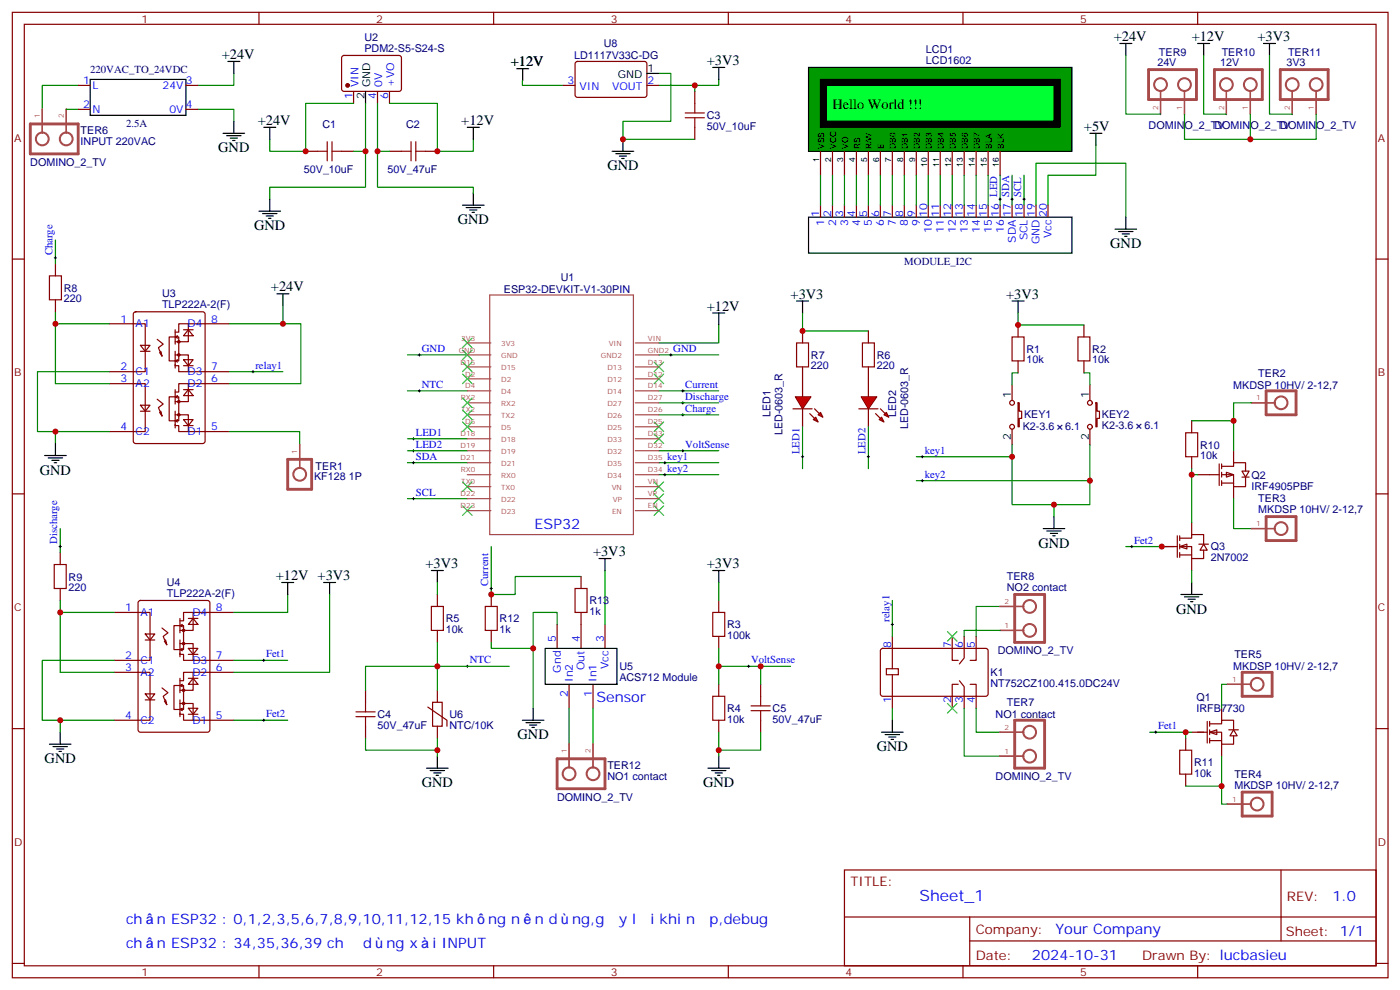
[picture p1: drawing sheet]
<svg xmlns="http://www.w3.org/2000/svg" width="413mm" height="292mm" viewBox="0 0 413 292" stroke-linecap="round" stroke-linejoin="round" font-family="sans-serif">
<g fill="none" stroke="#870000" stroke-width=".35">
<path d="M3.6 3.6h405.4v284.4h-405.4zM7.2 7.2h398.2v277.2h-398.2zM76.3 3.6v3.6M145.5 3.6v3.6M214.6 3.6v3.6M283.7 3.6v3.6M352.9 3.6v3.6M3.6 76.3h3.6M405.4 76.3h3.6M298.2 113.3v4.6M300 118.6h.3v2.5h.7v2.1h-.7v2.5h-.3zM321.1 113.3v4.6"/>
<path d="M322.9 118.6h.4v2.5h.7v2.1h-.7v2.5h-.4zM298.2 126.4v4.6M321.1 126.4v4.6M3.6 145.5h3.6M405.4 145.5h3.6M3.6 214.6h3.6M405.4 214.6h3.6M248.8 256.2h156.6v28.2h-156.6zM377.4 256.2v20.9M248.8 270.1h156.5M285.7 277.1h119.6M285.7 270.1v14.1"/>
<path d="M3.6 283.7h3.6M76.3 284.4v3.6M145.5 284.4v3.6M214.6 284.4v3.6M283.7 284.4v3.6M352.9 284.4v3.6M405.4 283.7h3.6"/>
<circle cx="298.2" cy="118.6" r=".71"/>
<circle cx="321.1" cy="118.6" r=".71"/>
<circle cx="298.2" cy="125.7" r=".71"/>
<circle cx="321.1" cy="125.7" r=".71"/>
</g>
<path d="M238.2 19.9h77.6v24.7h-77.6z" fill="#090" stroke="#000" stroke-width=".35"/>
<g fill="none" stroke="#870000" stroke-width=".35">
<path d="M241.8 44.6v7M245.3 44.6v7M248.8 44.6v7M252.3 44.6v7M255.9 44.6v7M259.4 44.6v7M262.9 44.6v7M266.5 44.6v7M270 44.6v7M273.5 44.6v7M277 44.6v7M280.6 44.6v7"/>
<path d="M284.1 44.6v7M287.6 44.6v7M291.1 44.6v7M294.7 44.6v7"/>
</g>
<path d="M241.8 23.4h70.5v14.1h-70.5z" fill="#000" stroke="#000" stroke-width=".35"/>
<path d="M243.5 25.2h67.1v10.5h-67.1z" fill="none" stroke="#000" stroke-width=".35"/>
<path d="M243.5 25.2h67.1v10.5h-67.1z" fill="#0f3" stroke="#000" stroke-width=".35"/>
<g fill="none" stroke="#000" stroke-width=".35">
<path d="M77.7 37.5h3.5M79.5 37.5v3.5M107.7 26.9v3.5M137.7 37.5h3.5M139.5 37.5v3.5M321.1 39.3h3.6M322.9 39.3v3.5M79.5 58.7v3.5M139.5 56.9v3.5M76.3 62.2h6.4M77.4 62.9h4.2M78.4 63.6h2.1"/>
<path d="M79.1 64.3h.7M136.3 60.4h6.3M137.3 61.1h4.3M138.4 61.8h2.1M139.1 62.5h.7M238.2 64h77.6v10.5h-77.6zM328.5 67.5h6.4M329.6 68.2h4.2M330.7 68.9h2.1M331.4 69.6h.7M331.7 64v3.5M210 92.2h3.5"/>
<path d="M211.8 92.2v3.5M298.2 88.7h3.5M300 88.7v3.5M307.4 155.7h6.3M308.4 156.4h4.3M309.5 157.1h2.1M310.2 157.8h.7M310.6 152.2v3.5M127.1 168h3.5M128.9 168v3.6M176.5 164.5h3.5M178.3 164.5v3.5"/>
<path d="M210 168h3.5M211.8 168v3.6M160.6 191h21.2v10.5h-21.2zM153.9 212.1h6.4M155 212.8h4.2M156 213.5h2.2M156.7 214.2h.7M157.1 208.6v3.5M125.7 226.2h6.3M126.8 226.9h4.2M127.8 227.6h2.1M128.5 228.4h.7"/>
<path d="M128.9 222.7v3.5M208.6 226.2h6.3M209.7 226.9h4.2M210.7 227.6h2.1M211.4 228.4h.7M211.8 222.7v3.5"/>
</g>
<g fill="none" stroke="#870000" stroke-width=".35">
<path d="M100.9 16.5l.5-.2 16.5 .1 .4 .6-.1 9.5-.6 .4h-16.5l-.5-.7v-9.2zM104.2 26.9v3.5M111.2 26.9v3.5M114.8 26.9v3.5M90.1 44.6h3.5M100.6 44.6h3.6M114.8 44.6h3.5M125.3 44.6h3.6M241.8 60.4v3.6M245.3 60.4v3.6M248.8 60.4v3.6M252.3 60.4v3.6"/>
<path d="M255.9 60.4v3.6M259.4 60.4v3.6M262.9 60.4v3.6M266.5 60.4v3.6M270 60.4v3.6M273.5 60.4v3.6M277 60.4v3.6M280.6 60.4v3.6M284.1 60.4v3.6M287.6 60.4v3.6M291.1 60.4v3.6M294.7 60.4v3.6"/>
<path d="M298.2 60.4v3.6M301.7 60.4v3.6M305.3 60.4v3.6M308.8 60.4v3.6M32.2 95.4h10.6v14.1h-10.6M39.5 92l.5-.2h19.7l.7 .5v37.6l-.4 .7h-20l-.7-.4v-37.7zM46.3 99.9l1.8 1.5-1.4 1 1 2.5-.3-1.4M51.6 97.1v4.3M52.3 99.6l-.7-.4h-1.8v7.1h1.8l.7 .3M54.1 97.1h2.8M55.5 97.1l1.4 1.8h-2.8zM55.5 95.4h-2.8v2.4h-1.1"/>
<path d="M67.5 95.4h-12v5.2h-2.8v-1.4h-1.1l.7-.3M300 95.7v3.5M319.4 95.7v3.5M32.2 113h10.6v14.1h-10.6M41.4 101.7h2.8l-1.4 1.8zM41.4 119.3h2.8l-1.4 1.8zM41.4 103.5h2.8M46.3 117.6l1.8 1.4-1.4 1.1 1 2.4-.3-1.4M47 103.8l.7 1.1M51.6 107.7h1.1v1.8h2.8M51.6 100.6h1.1v3.9h-1.1M51.6 118.3h1.1v3.9h-1.1"/>
<path d="M51.6 103.5v4.9M51.6 114.8v4.2M52.3 105.9l-.7 .4h1.1v-1.8h2.8v5h12M52.3 117.2l-.7-.3h-1.8v7h1.8l.7 .4M54.1 105.9h2.8l-1.4 1.8zM54.1 107.7h2.8M54.1 114.8h2.8M55.5 114.8l1.4 1.7h-2.8zM55.5 113h-2.8v2.5h-1.1M67.5 113h-12v5.3h-2.8v-1.4h-1.1l.7-.4M300 106.3v3.5M319.4 106.3v3.5"/>
<path d="M41.4 121.1h2.8M47 121.5l.7 1M51.6 125.3h1.1v1.8h2.8M51.6 121.1v4.9M52.3 123.6l-.7 .3h1.1v-1.7h2.8v4.9h12M54.1 123.6h2.8l-1.4 1.7zM54.1 125.3h2.8M40.9 177.1l.5-.3h19.7l.7 .5v37.6l-.4 .7-20 .1-.7-.5v-37.6zM128.9 175.1v3.5M211.8 176.8v3.6M33.6 180.4h10.6v14.1h-10.6M33.6 198h10.6v14.1h-10.6"/>
<path d="M42.8 186.7h2.8l-1.4 1.8zM42.8 188.5h2.8M47.7 185l1.8 1.4-1.4 1 1 2.5-.3-1.4M48.4 188.8l.7 1.1M53 192.7h1.1v1.8h2.8M53 185.7h1.1v3.8h-1.1M53 182.1v4.3M53 188.5v4.9M53 199.8v4.2M53.7 184.6l-.7-.3h-1.7v7h1.7l.7 .4M53.7 191l-.7 .3h1.1v-1.8h2.8v5h12M55.5 191h2.8l-1.4 1.7z"/>
<path d="M55.5 182.1h2.8M55.5 192.7h2.8M55.5 199.8h2.8M56.9 182.1l1.4 1.8h-2.8zM56.9 180.4h-2.8v2.4h-1.1M56.9 199.8l1.4 1.7h-2.8zM56.9 198h-2.8v2.5h-1.1M68.9 180.4h-12v5.3h-2.8v-1.4h-1.1l.7-.4M68.9 198h-12v5.3h-2.8v-1.4h-1.1l.7-.4M128.9 185.7v3.5M164.1 183.9v7.1M171.2 183.9v7.1"/>
<path d="M178.3 183.9v7.1M211.8 187.4v3.6M42.8 204.4h2.8l-1.4 1.7zM42.8 206.1h2.8M47.7 202.6l1.8 1.4-1.4 1.1 1 2.4-.3-1.4M48.4 206.5l.7 1M53 210.4h1.1v1.7h2.8M53 203.3h1.1v3.9h-1.1M53 206.1v5M53.7 202.2l-.7-.3h-1.7v7.1h1.7l.7 .3M53.7 208.6l-.7 .4h1.1v-1.8h2.8v4.9h12M55.5 208.6h2.8l-1.4 1.8z"/>
<path d="M55.5 210.4h2.8M126 208.2l5.7 3.9v1.8M127.5 206.8h2.8v7.1h-2.8zM128.9 203.3v3.5M128.9 213.9v3.5M167.7 201.5v7.1M174.7 201.5v7.1M211.8 201.5v3.6M211.8 212.1v3.6"/>
<circle cx="52.7" cy="118.3" r=".35"/>
<circle cx="52.7" cy="100.6" r=".35"/>
<circle cx="52.7" cy="104.5" r=".35"/>
<circle cx="52.7" cy="122.2" r=".35"/>
<circle cx="54.1" cy="185.7" r=".35"/>
<circle cx="54.1" cy="189.5" r=".35"/>
<circle cx="54.1" cy="203.3" r=".35"/>
<circle cx="54.1" cy="207.2" r=".35"/>
</g>
<g fill="none" stroke="#008700" stroke-width=".35">
<path d="M104.2 30.4h-14.1v14.2h-10.6v-3.6M107.7 30.4v14.2h-3.5M111.2 30.4v14.2h3.6M114.8 30.4h14.1v14.2h10.6v-3.6M107.7 44.6v10.5h-28.2v3.6M111.2 44.6v10.5h28.3v1.8M241.8 51.6v8.8M245.3 51.6v8.8M248.8 51.6v8.8M252.3 51.6v8.8M255.9 51.6v8.8M259.4 51.6v8.8"/>
<path d="M262.9 51.6v8.8M266.5 51.6v8.8M270 51.6v8.8M273.5 51.6v8.8M277 51.6v8.8M280.6 51.6v8.8M284.1 51.6v8.8M287.6 51.6v8.8M291.1 51.6v8.8M294.7 51.6v8.8M298.2 51.6v8.8M301.7 51.6v8.8"/>
<path d="M322.9 42.8v8.8h-14.1v8.8M305.3 60.4v-12.3h26.4v15.9M32.2 95.4h-15.9v17.6h15.9M83.4 95.4h5.3v17.6h-21.2M83.4 90.1v5.3h-15.9M211.8 95.7v5.3h-17.7M300 92.2v3.5h19.4M32.2 109.5h-21.2v17.6h5.3v3.5M67.5 109.5h15.9M120.1 115.1h17.6M194.1 115.1h17.7M194.1 104.5h17.7"/>
<path d="M194.1 118.6h17.7M16.3 127.1h15.9M67.5 127.1h20.8v3.9M120.1 136.3h17.6M120.1 132.8h17.6M120.1 129.2h17.6M194.1 136.3h17.7M194.1 132.8h17.7M194.1 139.8h17.7M194.1 122.2h17.7M270 134.5h28.2M321.1 131v17.6h-10.5v3.6"/>
<path d="M120.1 146.9h17.6M270 141.6h51.1M84.8 175.1v5.3h-15.9M144.7 161v14.1h7.1v-5.3h19.4M178.3 168v15.9M211.8 171.6v5.2M68.9 194.5h15.9M128.9 196.3h21.1M164.1 183.9v-3.5h-7v28.2M211.8 191v10.5M211.8 196.3h21.1M167.7 208.6v10.6"/>
<path d="M174.7 208.6v10.6M211.8 215.7v7"/>
</g>
<g fill="none" stroke="#000" stroke-width=".29">
<path d="M297.9 58.7h.7M298.2 58.3v.7M301.4 58.7h.7M301.7 58.3v.7M123.2 115.1h.7M123.6 114.8v.7M197.3 104.5h.7M197.7 104.2v.7M200.8 115.1h.7M200.8 118.6h.7M201.2 114.8v.7M201.2 118.3v.7"/>
<path d="M121.5 136.3h.7M121.5 132.8h.7M121.5 129.2h.7M121.8 128.9v.7M121.8 132.4v.7M121.8 135.9v.7M195.5 136.3h.8M195.5 139.8h.8M195.9 135.9v.7M195.9 139.5v.7M200.8 132.8h.7M200.8 122.2h.7"/>
<path d="M201.2 121.8v.7M201.2 132.4v.7M271.4 134.5h.7M271.7 134.2v.7M121.5 146.9h.7M121.8 146.5v.7M271.4 141.6h.7M271.7 141.2v.7M144.4 173.3h.7M144.7 173v.7M137.3 196.3h.7M137.7 195.9v.7"/>
<path d="M220.2 196.3h.7M220.6 195.9v.7"/>
</g>
<g fill="none" stroke="#a10000" stroke-width=".35">
<path d="M93.6 44.6h2.8M96.4 41.7v5.7M97.8 44.6h2.8M97.8 41.7v5.7M118.3 44.6h2.8M121.1 41.7v5.7M122.5 44.6h2.8M122.5 41.7v5.7M298.2 99.2h3.5v7.1h-3.5zM317.6 99.2h3.5v7.1h-3.5zM127.1 178.6h3.5v7.1h-3.5zM210 180.4h3.5v7h-3.5z"/>
<path d="M210 205.1h3.5v7h-3.5z"/>
</g>
<circle cx="102.4" cy="25.2" r=".53" fill="#870000" stroke="#870000" stroke-width=".35"/>
<g fill="#f00" stroke="#870000" stroke-width=".35">
<path d="M234.4 116.9h4.5l-2.4 3.5z"/>
<path d="M233.6 120.4h5.7z"/>
</g>
<g fill="#870000" stroke="#870000" stroke-width=".35">
<path d="M240 120.4l1.4 1.4z"/>
<path d="M238.6 121.8l1.4 1.4z"/>
</g>
<g fill="#f00" stroke="#870000" stroke-width=".35">
<path d="M241.1 122.2l.7-.7 .7 1.4z"/>
<path d="M239.6 123.6l.7-.7 .8 1.4z"/>
</g>
<path d="M236.5 111.6v5.3M236.5 120.4v5.3" fill="none" stroke="#870000" stroke-width=".35"/>
<g fill="#f00" stroke="#870000" stroke-width=".35">
<path d="M253.8 116.9h4.5l-2.4 3.5z"/>
<path d="M253 120.4h5.7z"/>
</g>
<g fill="#870000" stroke="#870000" stroke-width=".35">
<path d="M259.4 120.4l1.4 1.4z"/>
<path d="M258 121.8l1.4 1.4z"/>
</g>
<g fill="#f00" stroke="#870000" stroke-width=".35">
<path d="M260.5 122.2l.7-.7 .7 1.4z"/>
<path d="M259.8 122.9l.7 1.4-1.5-.7z"/>
</g>
<g fill="none" stroke="#870000" stroke-width=".35">
<path d="M16.3 77.7v3.5M16.3 88.3v3.5M236.5 97.5v3.5M255.9 97.5v3.5M236.5 108.1v3.5M255.9 108.1v8.8M255.9 120.4v5.3M17.7 162.7v3.6M17.7 173.3v3.5M259.6 191.2l.5-.2h30.6l.4 .7v12.9l-.7 .5-30.6-.1-.4-.6v-12.7zM261.2 197h3.5v1.7h-3.5zM262.9 187.4v9.6"/>
<path d="M262.9 198.7v9.9M280.6 187.4v7.1h1.7M284.1 187.4v6.4l-1.4 1.7M287.6 187.4v7.1h-1.7M282.3 201.5h-1.7v7.1M282.7 200.5l1.4 1.7v6.4M285.9 201.5h1.7v7.1"/>
</g>
<g fill="none" stroke="#000" stroke-width=".35">
<path d="M81.6 86.5h3.5M83.4 86.5v3.6M234.7 88.7h3.5M236.5 88.7v3.5M13.2 134.2h6.3M14.2 134.9h4.3M15.3 135.6h2.1M16 136.3h.7M16.3 130.6v3.6M14.6 219.2h6.3M15.6 219.9h4.3M17.7 215.7v3.5"/>
<path d="M259.8 215.7h6.3M260.8 216.4h4.2M261.9 217.1h2.1M262.6 217.8h.7M262.9 212.1v3.6M16.7 220.6h2.1M17.4 221.3h.7"/>
</g>
<g fill="none" stroke="#008700" stroke-width=".35">
<path d="M16.3 70.7v7M16.3 91.8v3.6M236.5 92.2v5.3h19.4M236.5 125.7v12.3M255.9 125.7v12.3M17.7 155.7v7M17.7 176.8v3.6M262.9 176.8v10.6M294.7 178.6h-7.1v8.8M33.6 194.5h-21.1v17.6h5.2v3.6M33.6 180.4h-15.9v17.6h15.9M284.1 185.7v1.7"/>
<path d="M17.7 212.1h15.9M262.9 208.6v3.5M284.1 208.6v14.1h10.6M287.6 208.6v7.1h7.1"/>
</g>
<path d="M14.6 81.2h3.5v7.1h-3.5zM234.7 101h3.5v7.1h-3.5zM254.1 101h3.5v7.1h-3.5zM16 166.3h3.5v7h-3.5z" fill="none" stroke="#a10000" stroke-width=".35"/>
<path d="M16 76h.7M16.3 75.6v.7M74.2 109.5h.7M74.5 109.1v.7M236.1 134.5h.7M236.5 134.2v.7M255.5 134.5h.7M255.9 134.2v.7M17.4 161h.7M17.7 160.6v.7M262.6 183.9h.7M262.9 183.6v.7" fill="none" stroke="#000" stroke-width=".29"/>
<g fill="#fff" stroke="#870000" stroke-width=".35">
<path d="M356.4 215.7l2.1-.8v1.5z"/>
<path d="M363.5 214.9l1 1.8h-2.1z"/>
</g>
<g fill="none" stroke="#870000" stroke-width=".35">
<path d="M349.4 217.4v3.5M351.1 215.7h4.6M355.7 212.5v6.3M356.4 213.2h3.5v-1.1h3.6v2.8M356.4 215.7h3.5v3.5h3.6v-2.5M356.4 218.1h3.5M356.4 212.5v1.4M356.4 214.9v1.5M356.4 217.4v1.4M359.9 208.6v3.5M359.9 219.2v3.5M362.1 214.9h2.8"/>
<path d="M349.4 228v3.5"/>
</g>
<path d="M347.6 220.9h3.5v7.1h-3.5z" fill="none" stroke="#a10000" stroke-width=".35"/>
<path d="M68.9 212.1h15.9M338.8 215.7h12.3M349.4 215.7v1.7M361.7 201.5h-1.8v7.1M349.4 231.5h10.5M359.9 222.7v14.1h1.8" fill="none" stroke="#008700" stroke-width=".35"/>
<path d="M83 171.6h3.5M84.8 171.6v3.5" fill="none" stroke="#000" stroke-width=".35"/>
<path d="M77.4 194.5h.7M77.7 194.1v.7M77.4 212.1h.7M77.7 211.8v.7M340.2 215.7h.7M340.5 215.3v.7" fill="none" stroke="#000" stroke-width=".29"/>
<g fill="#fff" stroke="#870000" stroke-width=".35">
<path d="M361.4 139.1l2.1 .7-2.1 .7z"/>
<path d="M365.9 138.7h2.2l-1.1 1.8z"/>
</g>
<g fill="none" stroke="#870000" stroke-width=".35">
<path d="M169.7 18.3l.4-.2 20.1 .1 .4 .6-.1 9.4-.6 .5-20-.1-.5-.6v-9.2zM23 25.2h3.6M23 32.2h3.6M54.8 25.2h3.5M54.8 32.2h3.5M165.9 25.2h3.5M190.6 25.2h3.5M204.7 26.9v3.5M204.7 37.5v3.5M351.1 123.9v3.6M351.1 134.5v3.5M352.9 139.8h6.3"/>
<path d="M359.2 136.6v6.4M359.9 137.3h3.6v-1h3.5v2.4M359.9 139.8h3.6v3.5M359.9 136.6v1.4M359.9 139.1v1.4M363.5 132.8v3.5M359.9 142.3h3.6M359.9 141.6v1.4M363.5 143.3v3.6M365.9 140.5h2.2M367 140.5v2.8h-3.5M144.7 175.1v3.5"/>
<path d="M171.2 169.8v3.5M144.7 185.7v3.5M171.2 180.4v3.5M107.7 203.3v3.5M107.7 213.9v3.5M224.1 201.5v3.6M224.1 212.1v3.6"/>
</g>
<g fill="none" stroke="#008700" stroke-width=".35">
<path d="M331.7 16.3v17.3h10.2M354.6 16.3v17.3h6.8M374.1 16.3v17.3h6.7M19.5 32.2h3.5M23 25.2h-10.5v7M58.3 32.2h10.6v3.5M68.9 21.6v3.6h-10.6M153.9 23.7v1.5h12M194.1 21.6h3.6v14.1h-14.1v5.3h21.1M204.7 25.2v1.7M211.8 23.4v1.8h-17.7M349 33.6v7.4h19.4v-7.4"/>
<path d="M387.8 33.6v7.4h-19.4M120.1 104.5h17.6M300 109.8h-1.8v3.5M319.4 109.8h1.7v3.5M368.8 118.6h-5.3v5.3M298.2 131v17.6h12.4M351.1 138v1.8h1.8M351.1 123.9h12.4M363.5 123.9v8.9M363.5 146.9v8.8h5.3M128.9 171.6v3.5M331.7 161h12.4"/>
<path d="M128.9 196.3h-21.2v7M128.9 189.2v14.1M144.7 189.2v1.8h12.4M224.1 196.3v5.2M284.1 185.7h10.6M107.7 217.4v3.5h21.2M128.9 217.4v5.3M224.1 215.7v5.2h-12.3"/>
</g>
<g fill="none" stroke="#a10000" stroke-width=".35">
<path d="M201.9 34.7h5.6M201.9 33.3h5.6M204.7 30.4v2.9M204.7 34.7v2.8M349.4 127.5h3.5v7h-3.5zM143 178.6h3.5v7.1h-3.5zM169.4 173.3h3.6v7.1h-3.6zM104.9 211.1h5.6M104.9 209.7h5.6M107.7 206.8v2.9M107.7 211.1v2.8M221.3 209.3h5.6"/>
<path d="M221.3 207.9h5.6M224.1 205.1v2.8M224.1 209.3v2.8"/>
</g>
<path d="M294.3 58.7h.7M294.7 58.3v.7M123.2 104.5h.7M123.6 104.2v.7M333.1 161h.7M333.5 160.6v.7" fill="none" stroke="#000" stroke-width=".29"/>
<g fill="none" stroke="#000" stroke-width=".35">
<path d="M67.1 18.1h3.6M68.9 18.1v3.5M210 19.9h3.5M211.8 19.9v3.5M330 12.8h3.5M331.7 12.8v3.5M352.9 12.8h3.5M354.6 12.8v3.5M372.3 12.8h3.5M374.1 12.8v3.5M26.6 23.4h28.2v10.6h-28.2zM65.7 39.3h6.4"/>
<path d="M66.8 40h4.2M68.9 35.7v3.6M152.3 20.2h3.5M154 20.2v3.6M190.6 21.6h3.5M67.8 40.7h2.2M68.5 41.4h.8M180.4 44.6h6.3M181.4 45.3h4.3M182.5 46h2.1M183.2 46.7h.7M183.6 41v3.6"/>
</g>
<path d="M8.9 36.5h14.1v8.8h-14.1zM338.4 20.5h14.1v8.8h-14.1zM357.8 20.5h14.1v8.8h-14.1zM377.2 20.5h14.1v8.8h-14.1zM373.1 115.1h8.8v7.1h-8.8zM84.8 135.3h7v8.8h-7zM373.1 152.2h8.8v7h-8.8zM299 175.1h8.8v14.1h-8.8zM366 198h8.8v7.1h-8.8zM299 212.1h8.8v14.1h-8.8zM164.1 223.5h14.2v8.8h-14.2zM366 233.3h8.8v7h-8.8z" fill="none" stroke="#a64a4a" stroke-width=".85"/>
<g fill="none" stroke="#a64a4a" stroke-width=".42">
<path d="M12.5 32.1v7.1M19.5 32.1v7.1M341.9 26.7v7M349 26.7v7M361.3 26.9a1.97 1.97 0 0 1-1.7-2.8 1.97 1.97 0 0 1 3.3-.5 1.97 1.97 0 0 1-1 3.2l-.5 .1M361.4 26.7v7M368.4 26.7v7M380.8 26.7v7M387.8 26.7v7M368.6 118.6h7.1M375.5 118.6a1.97 1.97 0 0 1 2.8-1.8 1.97 1.97 0 0 1 .4 3.3 1.97 1.97 0 0 1-3.1-.9l-.1-.6M88.3 130.9v7"/>
<path d="M368.6 155.7h7.1M294.6 178.6h7M294.6 185.7h7M301.4 185.7a1.97 1.97 0 0 1 2.8-1.8 1.97 1.97 0 0 1 .5 3.3 1.97 1.97 0 0 1-3.2-1l-.1-.5M167.7 219.1v7M174.7 219.1v7M294.6 215.7h7M301.4 215.6a1.97 1.97 0 0 1 2.8-1.7 1.97 1.97 0 0 1 .5 3.2 1.97 1.97 0 0 1-3.2-.9l-.1-.5M361.6 201.5h7M294.6 222.7h7M361.6 236.8h7"/>
<circle cx="341.9" cy="24.9" r="1.97"/>
<circle cx="349" cy="24.9" r="1.97"/>
<circle cx="368.4" cy="24.9" r="1.97"/>
<circle cx="380.7" cy="24.9" r="1.97"/>
<circle cx="387.8" cy="24.9" r="1.97"/>
<circle cx="12.5" cy="40.9" r="1.97"/>
<circle cx="19.5" cy="40.9" r="1.97"/>
<circle cx="88.3" cy="139.7" r="1.97"/>
<circle cx="377.5" cy="155.7" r="1.97"/>
<circle cx="303.4" cy="178.6" r="1.97"/>
<circle cx="370.4" cy="201.5" r="1.97"/>
<circle cx="167.7" cy="227.9" r="1.97"/>
<circle cx="174.7" cy="227.9" r="1.97"/>
<circle cx="303.4" cy="222.7" r="1.97"/>
<circle cx="370.4" cy="236.8" r="1.97"/>
</g>
<g fill="none" stroke="#a64a4a" stroke-width=".35">
<path d="M12.5 32.2v7M19.5 32.2v7M341.9 26.7v6.9M349 26.7v6.9M361.3 26.7a1.76 1.76 0 0 1-1.6-2.5 1.76 1.76 0 0 1 3-.4 1.76 1.76 0 0 1-.9 2.8l-.4 .1v6.9M368.4 26.7v6.9M380.8 26.7v6.9M387.8 26.7v6.9M144.3 86.9h42.3v70.5h-42.3zM137.7 118.6h6.9M137.7 101h6.9M137.7 104.5h6.9"/>
<path d="M137.7 108.1h6.9M137.7 111.6h6.9M137.7 115.1h6.9M187.2 118.6h6.9M187.2 101h6.9M187.2 104.5h6.9M187.2 108.1h6.9M187.2 111.6h6.9M187.2 115.1h6.9M375.7 118.6a1.76 1.76 0 0 1 2.5-1.6 1.76 1.76 0 0 1 .4 3 1.76 1.76 0 0 1-2.8-.9l-.1-.5h-6.9M88.3 131v6.9a1.76 1.76 0 0 0-1.6 2.5 1.76 1.76 0 0 0 3 .4 1.76 1.76 0 0 0-.9-2.8l-.5-.1M137.7 122.2h6.9"/>
<path d="M137.7 125.7h6.9M137.7 129.2h6.9M137.7 132.8h6.9M137.7 136.3h6.9M137.7 139.8h6.9M187.2 122.2h6.9M187.2 125.7h6.9M187.2 129.2h6.9M187.2 132.8h6.9M187.2 136.3h6.9M187.2 139.8h6.9M137.7 143.3h6.9"/>
<path d="M137.7 146.9h6.9M137.7 150.4h6.9M187.2 143.3h6.9M187.2 146.9h6.9M187.2 150.4h6.9M368.8 155.7h6.9M294.7 178.6h6.9M301.6 185.7a1.76 1.76 0 0 1 2.5-1.6 1.76 1.76 0 0 1 .4 2.9 1.76 1.76 0 0 1-2.8-.9l-.1-.4h-6.9M167.7 219.2v6.9M174.7 219.2v6.9M301.6 215.6a1.76 1.76 0 0 1 2.5-1.6 1.76 1.76 0 0 1 .4 3 1.76 1.76 0 0 1-2.8-.9l-.1-.4h-6.9M361.7 201.5h6.9"/>
<path d="M294.7 222.7h6.9M361.7 236.8h6.9"/>
<circle cx="341.9" cy="24.9" r="1.76"/>
<circle cx="349" cy="24.9" r="1.76"/>
<circle cx="368.4" cy="24.9" r="1.76"/>
<circle cx="380.7" cy="24.9" r="1.76"/>
<circle cx="387.8" cy="24.9" r="1.76"/>
<circle cx="12.5" cy="40.9" r="1.76"/>
<circle cx="19.5" cy="40.9" r="1.76"/>
<circle cx="377.5" cy="155.7" r="1.76"/>
<circle cx="303.4" cy="178.6" r="1.76"/>
<circle cx="370.4" cy="201.5" r="1.76"/>
<circle cx="167.7" cy="227.9" r="1.76"/>
<circle cx="174.7" cy="227.9" r="1.76"/>
<circle cx="303.4" cy="222.7" r="1.76"/>
<circle cx="370.4" cy="236.8" r="1.76"/>
</g>
<g fill="none" stroke="#3c3" stroke-width=".35">
<path d="M136.3 99.6l2.8 2.8M139.1 99.6l-2.8 2.8M136.3 103.1l2.8 2.8M136.3 106.6l2.8 2.9M136.3 110.2l2.8 2.8M136.3 117.2l2.8 2.9M139.1 103.1l-2.8 2.8M139.1 106.6l-2.8 2.9M139.1 110.2l-2.8 2.8M139.1 117.2l-2.8 2.9M192.7 110.2l2.8 2.8M192.7 106.6l2.8 2.9"/>
<path d="M195.5 110.2l-2.8 2.8M195.5 106.6l-2.8 2.9M136.3 120.8l2.8 2.8M136.3 124.3l2.8 2.8M139.1 120.8l-2.8 2.8M139.1 124.3l-2.8 2.8M192.7 127.8l2.8 2.8M192.7 124.3l2.8 2.8M195.5 127.8l-2.8 2.8M195.5 124.3l-2.8 2.8M136.3 141.9l2.8 2.8M136.3 149l2.8 2.8"/>
<path d="M139.1 141.9l-2.8 2.8M139.1 149l-2.8 2.8M192.7 149l2.8 2.8M192.7 145.5l2.8 2.8M192.7 141.9l2.8 2.8M195.5 149l-2.8 2.8M195.5 145.5l-2.8 2.8M195.5 141.9l-2.8 2.8M279.2 186l2.8 2.8M282 186l-2.8 2.8M279.2 207.2l2.8 2.8M282 207.2l-2.8 2.8"/>
</g>
<g fill="#fff" stroke="#870000" stroke-width=".35">
<path d="M347.6 161l2.1-.7v1.4z"/>
<path d="M354.6 160.3l1.1 1.7h-2.1z"/>
</g>
<path d="M346.9 157.8v6.3M347.6 158.5h3.5v-1.1h3.5v2.9M347.6 157.8v1.4M351.1 153.9v3.5M342.3 161h4.6M347.6 161h3.5v3.5h3.5v-2.5M347.6 163.4h3.5M347.6 160.3v1.4M347.6 162.7v1.4M351.1 164.5v3.5M353.2 160.3h2.9" fill="none" stroke="#870000" stroke-width=".35"/>
<path d="M351.1 139.8v14.1M97.1 175.1v22.9h-28.2M351.1 168v3.6" fill="none" stroke="#008700" stroke-width=".35"/>
<path d="M95.4 171.6h3.5M97.1 171.6v3.5M347.9 175.1h6.4M349 175.8h4.2M350.1 176.5h2.1M350.8 177.2h.7M351.1 171.6v3.5" fill="none" stroke="#000" stroke-width=".35"/>
<g fill="#c00">
<circle cx="300" cy="95.7" r=".88"/>
<circle cx="211.8" cy="196.3" r=".88"/>
<circle cx="128.9" cy="44.6" r=".88"/>
<circle cx="90.1" cy="44.6" r=".88"/>
<circle cx="107.7" cy="44.6" r=".88"/>
<circle cx="111.2" cy="44.6" r=".88"/>
<circle cx="236.5" cy="97.5" r=".88"/>
<circle cx="16.3" cy="127.1" r=".88"/>
<circle cx="16.3" cy="95.4" r=".88"/>
<circle cx="17.7" cy="180.4" r=".88"/>
<circle cx="17.7" cy="212.1" r=".88"/>
<circle cx="83.4" cy="95.4" r=".88"/>
<circle cx="359.9" cy="231.5" r=".88"/>
<circle cx="349.4" cy="215.7" r=".88"/>
<circle cx="363.5" cy="123.9" r=".88"/>
<circle cx="204.7" cy="25.2" r=".88"/>
<circle cx="183.6" cy="41" r=".88"/>
<circle cx="368.4" cy="41" r=".88"/>
<circle cx="128.9" cy="196.3" r=".88"/>
<circle cx="128.9" cy="220.9" r=".88"/>
<circle cx="224.1" cy="196.3" r=".88"/>
<circle cx="211.8" cy="220.9" r=".88"/>
<circle cx="310.6" cy="148.6" r=".88"/>
<circle cx="321.1" cy="141.6" r=".88"/>
<circle cx="298.2" cy="134.5" r=".88"/>
<circle cx="144.7" cy="175.1" r=".88"/>
<circle cx="157.1" cy="191" r=".88"/>
<circle cx="342.3" cy="161" r=".88"/>
<circle cx="351.1" cy="139.8" r=".88"/>
</g>
<text font-size="4.6" fill="#00f" x="270.9" y="265.3">Sheet_1</text>
<g font-size="4.2">
<text x="65.4" y="17.4">+24V</text>
<text x="328.2" y="12.1">+24V</text>
<text x="351.1" y="12.1">+12V</text>
<text x="370.5" y="12.1">+3V3</text>
<text x="150.5" y="19.5">+12V</text>
<text x="208.2" y="19.2">+3V3</text>
<text x="245.3" y="32.2">Hello World !!!</text>
<text x="76" y="36.8">+24V</text>
<text x="135.9" y="36.8">+12V</text>
<text x="319.4" y="38.6">+5V</text>
<text x="64.3" y="44.9">GND</text>
<text x="179" y="50.2">GND</text>
<text x="74.9" y="67.8">GND</text>
<text x="134.9" y="66.1">GND</text>
<text x="327.1" y="73.1">GND</text>
<text x="79.8" y="85.8">+24V</text>
<text x="232.9" y="87.9">+3V3</text>
<text x="296.4" y="87.9">+3V3</text>
<text x="208.2" y="91.5">+12V</text>
<text x="11.7" y="139.8">GND</text>
<text x="306" y="161.3">GND</text>
<text x="125.3" y="167.3">+3V3</text>
<text x="174.7" y="163.8">+3V3</text>
<text x="208.2" y="167.3">+3V3</text>
<text x="81.2" y="170.9">+12V +3V3</text>
<text x="346.5" y="180.7">GND</text>
<text x="152.5" y="217.8">GND</text>
<text x="258.3" y="221.3">GND</text>
<text x="13.2" y="224.8">GND</text>
<text x="124.3" y="231.9">GND</text>
<text x="207.2" y="231.9">GND</text>
</g>
<g font-size="4.2" fill="#00f">
<text x="157.5" y="155.9">ESP32</text>
<text x="175.7" y="206.7">Sensor</text>
<text x="392.6" y="265.5">1.0</text>
<text x="37.1" y="272.1">ch</text>
<text x="46.3" y="272.1">n ESP32 : 0,1,2,3,5,6,7,8,9,10,11,12,15 kh</text>
<text x="143.8" y="272.1">ng n</text>
<text x="157.6" y="272.1">n d</text>
<text x="168.6" y="272.1">ng,g</text>
<text x="182.3" y="272.1">y l</text>
<text x="191.7" y="272.1">i khi n</text>
<text x="209.1" y="272.1">p,debug</text>
<text x="311" y="275">Your Company</text>
<text x="37.1" y="279.2">ch</text>
<text x="46.3" y="279.2">n ESP32 : 34,35,36,39 ch</text>
<text x="107" y="279.2">d</text>
<text x="113.9" y="279.2">ng x</text>
<text x="127.4" y="279.2">i INPUT</text>
<text x="304.1" y="282.9">2024-10-31</text>
</g>
<g font-size="3.9" fill="#800">
<text x="250.6" y="260.8">TITLE:</text>
<text x="379.2" y="265.5">REV:</text>
<text x="287.5" y="275">Company:</text>
<text x="378.9" y="275.6">Sheet: 1/1</text>
<text x="287.5" y="282.7">Date:</text>
<text x="336.5" y="282.8">Drawn By: lucbasieu</text>
</g>
<g font-size="3.2" fill="#800">
<text x="41.7" y="6.6">1</text>
<text x="110.9" y="6.6">2</text>
<text x="180" y="6.6">3</text>
<text x="249.2" y="6.6">4</text>
<text x="318.3" y="6.6">5</text>
<text x="4.2" y="41.7">A</text>
<text x="406" y="41.7">A</text>
<text x="4.2" y="110.9">B</text>
<text x="406" y="110.9">B</text>
<text x="4.2" y="180">C</text>
<text x="406" y="180">C</text>
<text x="4.2" y="249.2">D</text>
<text x="406" y="249.2">D</text>
<text x="41.7" y="287.4">1</text>
<text x="110.9" y="287.4">2</text>
<text x="180" y="287.4">3</text>
<text x="249.2" y="287.4">4</text>
<text x="318.3" y="287.4">5</text>
</g>
<g font-size="3.2" fill="#000080">
<text x="107.4" y="15.3">PDM2-S5-S24-S</text>
<text x="107.4" y="12.1">U2</text>
<text x="169.1" y="17.5">LD1117V33C-DG</text>
<text x="177.9" y="13.9">U8</text>
<text x="272.8" y="15.6">LCD1</text>
<text x="341.5" y="16.5">TER9</text>
<text x="360" y="16.5">TER10</text>
<text x="379.5" y="16.5">TER11</text>
<text x="26.6" y="21.6">220VAC_TO_24VDC</text>
<text x="272.8" y="18.8">LCD1602</text>
<text x="341" y="19.4">24V</text>
<text x="359.5" y="19.4">12V</text>
<text x="379" y="19.4">3V3</text>
<text x="208.2" y="35.1">C3</text>
<text x="23.7" y="39.6">TER6</text>
<text x="37.1" y="37.5">2.5A</text>
<text x="95" y="37.7">C1</text>
<text x="119.7" y="37.7">C2</text>
<text x="208.2" y="38.3">50V_10uF</text>
<text x="338.4" y="37.9">DOMINO_2_TV</text>
<text x="357.8" y="37.9">DOMINO_2_TV</text>
<text x="377.2" y="37.9">DOMINO_2_TV</text>
<text x="23.7" y="42.7">INPUT 220VAC</text>
<text x="8.9" y="48.9">DOMINO_2_TV</text>
<text x="89.5" y="51">50V_10uF</text>
<text x="114.2" y="51">50V_47uF</text>
<text x="165.3" y="82.7">U1</text>
<text x="266.5" y="78.1">MODULE_I2C</text>
<text x="18.8" y="89.1">220</text>
<text x="18.8" y="85.9">R8</text>
<text x="47.7" y="87.4">U3</text>
<text x="148.5" y="86.3">ESP32-DEVKIT-V1-30PIN</text>
<text x="47.7" y="90.7">TLP222A-2(F)</text>
<text x="238.9" y="105.7">R7</text>
<text x="258.3" y="105.7">R6</text>
<text x="302.4" y="106.9">10k</text>
<text x="302.4" y="103.9">R1</text>
<text x="321.8" y="106.9">10k</text>
<text x="321.8" y="103.9">R2</text>
<text x="238.9" y="108.6">220</text>
<text x="258.3" y="108.6">220</text>
<text x="370.8" y="110.9">TER2</text>
<text x="363.4" y="114.5">MKDSP 10HV/ 2-12,7</text>
<text x="227" y="122.8" transform="rotate(-90 227 122.8)">LED1</text>
<text x="264.1" y="122.8" transform="rotate(-90 264.1 122.8)">LED2</text>
<text x="301.7" y="123.2">KEY1</text>
<text x="324.7" y="123.2">KEY2</text>
<text x="230.5" y="128.2" transform="rotate(-90 230.5 128.2)">LED-0603_R</text>
<text x="267.6" y="126.5" transform="rotate(-90 267.6 126.5)">LED-0603_R</text>
<text x="301.4" y="126.8">K2-3.6</text>
<text x="313.9" y="126.8">6.1</text>
<text x="324.7" y="126.4">K2-3.6</text>
<text x="337.2" y="126.4">6.1</text>
<text x="353.6" y="135.3">10k</text>
<text x="353.6" y="132.2">R10</text>
<text x="92.5" y="141.3">KF128 1P</text>
<text x="93" y="138.4">TER1</text>
<text x="368.8" y="140.9">Q2</text>
<text x="368.8" y="144.2">IRF4905PBF</text>
<text x="370.8" y="148">TER3</text>
<text x="370.8" y="151.1">MKDSP 10HV/ 2-12,7</text>
<text x="356.8" y="165.2">2N7002</text>
<text x="356.8" y="162">Q3</text>
<text x="20.2" y="171">R9</text>
<text x="49.2" y="172.5">U4</text>
<text x="296.7" y="170.9">TER8</text>
<text x="20.2" y="174.1">220</text>
<text x="49.2" y="175.7">TLP222A-2(F)</text>
<text x="173.7" y="177.9">R13</text>
<text x="296.7" y="174">NO2 contact</text>
<text x="131.3" y="183.2">R5</text>
<text x="147.2" y="183.2">R12</text>
<text x="173.7" y="181.1">1k</text>
<text x="214.2" y="185">R3</text>
<text x="131.3" y="186.4">10k</text>
<text x="147.2" y="186.4">1k</text>
<text x="214.2" y="188.1">100k</text>
<text x="182.5" y="197.4">U5</text>
<text x="294" y="192.7">DOMINO_2_TV</text>
<text x="363.4" y="197.4">MKDSP 10HV/ 2-12,7</text>
<text x="363.7" y="193.8">TER5</text>
<text x="182.5" y="200.6">ACS712 Module</text>
<text x="291.9" y="202.2">NT752CZ100.415.0DC24V</text>
<text x="291.9" y="199.1">K1</text>
<text x="214.2" y="209.7">R4</text>
<text x="227.6" y="209.7">C5</text>
<text x="296.7" y="207.9">TER7</text>
<text x="352.5" y="209.8">IRFB7730</text>
<text x="352.5" y="206.6">Q1</text>
<text x="111.2" y="214.7">50V_47uF</text>
<text x="111.2" y="211.5">C4</text>
<text x="132.4" y="214.7">NTC/10K</text>
<text x="132.4" y="211.5">U6</text>
<text x="214.2" y="212.8">10k</text>
<text x="227.6" y="213">50V_47uF</text>
<text x="293.4" y="211.5">NO1 contact</text>
<text x="179" y="226.5">TER12</text>
<text x="351.8" y="225.6">R11</text>
<text x="179" y="229.7">NO1 contact</text>
<text x="293.4" y="229.8">DOMINO_2_TV</text>
<text x="351.8" y="228.8">10k</text>
<text x="363.7" y="232.2">MKDSP 10HV/ 2-12,7</text>
<text x="363.7" y="229.1">TER4</text>
<text x="164.1" y="235.8">DOMINO_2_TV</text>
</g>
<g font-size="3.2">
<text x="182" y="23">GND</text>
<text x="190.8" y="21.3">1</text>
<text x="107.4" y="29.1" transform="rotate(-90 107.4 29.1)">2</text>
<text x="109.1" y="25.6" transform="rotate(-90 109.1 25.6)">GND</text>
<text x="297.9" y="117.2" transform="rotate(-90 297.9 117.2)">1</text>
<text x="320.8" y="117.2" transform="rotate(-90 320.8 117.2)">1</text>
<text x="297.9" y="129.5" transform="rotate(-90 297.9 129.5)">2</text>
<text x="320.8" y="129.5" transform="rotate(-90 320.8 129.5)">2</text>
</g>
<g font-size="3.2" fill="#00f">
<text x="24.5" y="24.8">1</text>
<text x="27.3" y="26.2">L</text>
<text x="47.9" y="26.2">24V</text>
<text x="54.8" y="24.8">3</text>
<text x="103.8" y="29.1" transform="rotate(-90 103.8 29.1)">1</text>
<text x="105.6" y="25.6" transform="rotate(-90 105.6 25.6)">VIN</text>
<text x="110.9" y="29.1" transform="rotate(-90 110.9 29.1)">4</text>
<text x="112.6" y="25.6" transform="rotate(-90 112.6 25.6)">0V</text>
<text x="114.4" y="29.1" transform="rotate(-90 114.4 29.1)">6</text>
<text x="116.2" y="25.6" transform="rotate(-90 116.2 25.6)">+VO</text>
<text x="167.2" y="24.8">3</text>
<text x="170.7" y="26.6">VIN</text>
<text x="180.4" y="26.6">VOUT</text>
<text x="190.8" y="24.8">2</text>
<text x="24.5" y="31.9">2</text>
<text x="27.3" y="33.3">N</text>
<text x="49.9" y="33.3">0V</text>
<text x="54.8" y="31.9">4</text>
<text x="241.4" y="64" transform="rotate(-90 241.4 64)">1</text>
<text x="244.9" y="64" transform="rotate(-90 244.9 64)">2</text>
<text x="248.5" y="64" transform="rotate(-90 248.5 64)">3</text>
<text x="252" y="64" transform="rotate(-90 252 64)">4</text>
<text x="255.5" y="64" transform="rotate(-90 255.5 64)">5</text>
<text x="259" y="64" transform="rotate(-90 259 64)">6</text>
<text x="262.6" y="64" transform="rotate(-90 262.6 64)">7</text>
<text x="266.1" y="64" transform="rotate(-90 266.1 64)">8</text>
<text x="269.6" y="64" transform="rotate(-90 269.6 64)">9</text>
<text x="273.2" y="64" transform="rotate(-90 273.2 64)">10</text>
<text x="276.7" y="64" transform="rotate(-90 276.7 64)">11</text>
<text x="280.2" y="64" transform="rotate(-90 280.2 64)">12</text>
<text x="283.7" y="64" transform="rotate(-90 283.7 64)">13</text>
<text x="287.3" y="64" transform="rotate(-90 287.3 64)">14</text>
<text x="290.8" y="64" transform="rotate(-90 290.8 64)">15</text>
<text x="294.3" y="64" transform="rotate(-90 294.3 64)">16 LED</text>
<text x="297.9" y="64" transform="rotate(-90 297.9 64)">17 SDA</text>
<text x="301.4" y="64" transform="rotate(-90 301.4 64)">18 SCL</text>
<text x="304.9" y="64" transform="rotate(-90 304.9 64)">19</text>
<text x="308.4" y="64" transform="rotate(-90 308.4 64)">20</text>
<text x="242.8" y="66.7" transform="rotate(-90 242.8 66.7)">1</text>
<text x="246.3" y="66.7" transform="rotate(-90 246.3 66.7)">2</text>
<text x="249.9" y="66.7" transform="rotate(-90 249.9 66.7)">3</text>
<text x="253.4" y="66.7" transform="rotate(-90 253.4 66.7)">4</text>
<text x="256.9" y="66.7" transform="rotate(-90 256.9 66.7)">5</text>
<text x="260.5" y="66.7" transform="rotate(-90 260.5 66.7)">6</text>
<text x="264" y="66.7" transform="rotate(-90 264 66.7)">7</text>
<text x="267.5" y="66.7" transform="rotate(-90 267.5 66.7)">8</text>
<text x="271" y="66.7" transform="rotate(-90 271 66.7)">9</text>
<text x="274.6" y="68.7" transform="rotate(-90 274.6 68.7)">10</text>
<text x="278.1" y="68.7" transform="rotate(-90 278.1 68.7)">11</text>
<text x="281.6" y="68.7" transform="rotate(-90 281.6 68.7)">12</text>
<text x="285.2" y="68.7" transform="rotate(-90 285.2 68.7)">13</text>
<text x="288.7" y="68.7" transform="rotate(-90 288.7 68.7)">14</text>
<text x="292.2" y="68.7" transform="rotate(-90 292.2 68.7)">15</text>
<text x="295.7" y="68.7" transform="rotate(-90 295.7 68.7)">16</text>
<text x="299.3" y="71.4" transform="rotate(-90 299.3 71.4)">SDA</text>
<text x="302.8" y="70.8" transform="rotate(-90 302.8 70.8)">SCL</text>
<text x="306.3" y="71.9" transform="rotate(-90 306.3 71.9)">GND</text>
<text x="309.8" y="70.1" transform="rotate(-90 309.8 70.1)">Vcc</text>
<text x="15.5" y="75.2" transform="rotate(-90 15.5 75.2)">Charge</text>
<text x="35.5" y="95">1</text>
<text x="62.2" y="95">8</text>
<text x="40" y="96.4">A1</text>
<text x="55.3" y="96.4">D4</text>
<text x="124.3" y="103.6">GND</text>
<text x="198.4" y="103.6">GND</text>
<text x="35.5" y="109.1">2</text>
<text x="35.5" y="112.6">3</text>
<text x="40" y="110.5">C1</text>
<text x="55.3" y="110.5">D3</text>
<text x="62.2" y="112.6">6</text>
<text x="62.2" y="109.1">7</text>
<text x="75.2" y="108.6">relay1</text>
<text x="40" y="114.1">A2</text>
<text x="55.3" y="114.1">D2</text>
<text x="124.3" y="114.2">NTC</text>
<text x="201.9" y="117.8">Discharge</text>
<text x="201.9" y="114.2">Current</text>
<text x="201.9" y="121.3">Charge</text>
<text x="35.5" y="126.8">4</text>
<text x="40" y="128.2">C2</text>
<text x="55.3" y="128.2">D1</text>
<text x="62.2" y="126.8">5</text>
<text x="122.5" y="131.9">LED2</text>
<text x="122.5" y="128.3">LED1</text>
<text x="201.9" y="131.9">VoltSense</text>
<text x="122.5" y="135.4">SDA</text>
<text x="196.6" y="135.4">key1</text>
<text x="235.6" y="133.8" transform="rotate(-90 235.6 133.8)">LED1</text>
<text x="255" y="133.8" transform="rotate(-90 255 133.8)">LED2</text>
<text x="272.5" y="133.6">key1</text>
<text x="196.6" y="138.9">key2</text>
<text x="272.5" y="140.7">key2</text>
<text x="122.5" y="146">SCL</text>
<text x="16.9" y="160.3" transform="rotate(-90 16.9 160.3)">Discharge</text>
<text x="334.2" y="160.1">Fet2</text>
<text x="143.9" y="172.6" transform="rotate(-90 143.9 172.6)">Current</text>
<text x="36.9" y="180">1</text>
<text x="41.4" y="181.4">A1</text>
<text x="56.7" y="181.4">D4</text>
<text x="63.6" y="180">8</text>
<text x="262" y="183.2" transform="rotate(-90 262 183.2)">relay1</text>
<text x="163.8" y="189.2" transform="rotate(-90 163.8 189.2)">5</text>
<text x="170.9" y="189.2" transform="rotate(-90 170.9 189.2)">4</text>
<text x="177.9" y="189.2" transform="rotate(-90 177.9 189.2)">3</text>
<text x="262.6" y="191" transform="rotate(-90 262.6 191)">8</text>
<text x="280.2" y="191" transform="rotate(-90 280.2 191)">7</text>
<text x="283.7" y="191" transform="rotate(-90 283.7 191)">6</text>
<text x="287.3" y="191" transform="rotate(-90 287.3 191)">5</text>
<text x="36.9" y="194.1">2</text>
<text x="36.9" y="197.7">3</text>
<text x="41.4" y="195.5">C1</text>
<text x="56.7" y="195.5">D3</text>
<text x="63.6" y="197.7">6</text>
<text x="63.6" y="194.1">7</text>
<text x="78.4" y="193.6">Fet1</text>
<text x="138.4" y="195.4">NTC</text>
<text x="172.3" y="197.4" transform="rotate(-90 172.3 197.4)">Out</text>
<text x="179.3" y="197.1" transform="rotate(-90 179.3 197.1)">Vcc</text>
<text x="221.3" y="195.4">VoltSense</text>
<text x="41.4" y="199.1">A2</text>
<text x="56.7" y="199.1">D2</text>
<text x="165.2" y="198.1" transform="rotate(-90 165.2 198.1)">Gnd</text>
<text x="168.7" y="200.8" transform="rotate(-90 168.7 200.8)">In2</text>
<text x="175.8" y="200.8" transform="rotate(-90 175.8 200.8)">In1</text>
<text x="167.3" y="205.3" transform="rotate(-90 167.3 205.3)">2</text>
<text x="174.4" y="205.3" transform="rotate(-90 174.4 205.3)">1</text>
<text x="262.6" y="207.1" transform="rotate(-90 262.6 207.1)">1</text>
<text x="280.2" y="207.1" transform="rotate(-90 280.2 207.1)">2</text>
<text x="283.7" y="207.1" transform="rotate(-90 283.7 207.1)">3</text>
<text x="287.3" y="207.1" transform="rotate(-90 287.3 207.1)">4</text>
<text x="36.9" y="211.8">4</text>
<text x="41.4" y="213.2">C2</text>
<text x="56.7" y="213.2">D1</text>
<text x="63.6" y="211.8">5</text>
<text x="78.4" y="211.2">Fet2</text>
<text x="341.2" y="214.8">Fet1</text>
</g>
<g font-size="2.5">
<text x="241.4" y="47.7" transform="rotate(-90 241.4 47.7)">1</text>
<text x="242.8" y="43.9" transform="rotate(-90 242.8 43.9)">VSS</text>
<text x="244.9" y="47.7" transform="rotate(-90 244.9 47.7)">2</text>
<text x="246.3" y="43.9" transform="rotate(-90 246.3 43.9)">VCC</text>
<text x="248.5" y="47.7" transform="rotate(-90 248.5 47.7)">3</text>
<text x="249.9" y="43.9" transform="rotate(-90 249.9 43.9)">VO</text>
<text x="252" y="47.7" transform="rotate(-90 252 47.7)">4</text>
<text x="253.4" y="43.9" transform="rotate(-90 253.4 43.9)">RS</text>
<text x="255.5" y="47.7" transform="rotate(-90 255.5 47.7)">5</text>
<text x="256.9" y="43.9" transform="rotate(-90 256.9 43.9)">R/W</text>
<text x="259" y="47.7" transform="rotate(-90 259 47.7)">6</text>
<text x="260.5" y="43.9" transform="rotate(-90 260.5 43.9)">E</text>
<text x="262.6" y="47.7" transform="rotate(-90 262.6 47.7)">7</text>
<text x="264" y="43.9" transform="rotate(-90 264 43.9)">DB0</text>
<text x="266.1" y="47.7" transform="rotate(-90 266.1 47.7)">8</text>
<text x="267.5" y="43.9" transform="rotate(-90 267.5 43.9)">DB1</text>
<text x="269.6" y="47.7" transform="rotate(-90 269.6 47.7)">9</text>
<text x="271" y="43.9" transform="rotate(-90 271 43.9)">DB2</text>
<text x="274.6" y="43.9" transform="rotate(-90 274.6 43.9)">DB3</text>
<text x="278.1" y="43.9" transform="rotate(-90 278.1 43.9)">DB4</text>
<text x="281.6" y="43.9" transform="rotate(-90 281.6 43.9)">DB5</text>
<text x="285.2" y="43.9" transform="rotate(-90 285.2 43.9)">DB6</text>
<text x="288.7" y="43.9" transform="rotate(-90 288.7 43.9)">DB7</text>
<text x="292.2" y="43.9" transform="rotate(-90 292.2 43.9)">BLA</text>
<text x="295.7" y="43.9" transform="rotate(-90 295.7 43.9)">BLK</text>
<text x="273.2" y="49.1" transform="rotate(-90 273.2 49.1)">10</text>
<text x="276.7" y="49.1" transform="rotate(-90 276.7 49.1)">11</text>
<text x="280.2" y="49.1" transform="rotate(-90 280.2 49.1)">12</text>
<text x="283.7" y="49.1" transform="rotate(-90 283.7 49.1)">13</text>
<text x="287.3" y="49.1" transform="rotate(-90 287.3 49.1)">14</text>
<text x="290.8" y="49.1" transform="rotate(-90 290.8 49.1)">15</text>
<text x="294.3" y="49.1" transform="rotate(-90 294.3 49.1)">16</text>
</g>
<g font-size="2.1" fill="#a54b4b">
<text x="11.8" y="34.9" transform="rotate(-90 11.8 34.9)">1</text>
<text x="18.8" y="34.9" transform="rotate(-90 18.8 34.9)">2</text>
<text x="341.3" y="32.3" transform="rotate(-90 341.3 32.3)">2</text>
<text x="348.3" y="32.3" transform="rotate(-90 348.3 32.3)">1</text>
<text x="360.7" y="32.3" transform="rotate(-90 360.7 32.3)">2</text>
<text x="367.7" y="32.3" transform="rotate(-90 367.7 32.3)">1</text>
<text x="380.1" y="32.3" transform="rotate(-90 380.1 32.3)">2</text>
<text x="387.1" y="32.3" transform="rotate(-90 387.1 32.3)">1</text>
<text x="135.9" y="100.3">3V3</text>
<text x="190.9" y="100.3">VIN</text>
<text x="135.2" y="103.8">GND</text>
<text x="135.7" y="107.4">D15</text>
<text x="147.7" y="102">3V3</text>
<text x="147.7" y="105.6">GND</text>
<text x="177.1" y="105.6">GND2</text>
<text x="179.4" y="102">VIN</text>
<text x="190.9" y="103.8">GND2</text>
<text x="190.9" y="107.4">D13</text>
<text x="137.1" y="110.9">D2</text>
<text x="147.7" y="109.1">D15</text>
<text x="147.7" y="112.6">D2</text>
<text x="179" y="109.1">D13</text>
<text x="179" y="112.6">D12</text>
<text x="190.9" y="110.9">D12</text>
<text x="135.8" y="117.9">RX2</text>
<text x="137.1" y="114.4">D4</text>
<text x="147.7" y="116.2">D4</text>
<text x="147.7" y="119.7">RX2</text>
<text x="179" y="116.2">D14</text>
<text x="179" y="119.7">D27</text>
<text x="190.9" y="114.4">D14</text>
<text x="190.9" y="117.9">D27</text>
<text x="370.1" y="117.9">1</text>
<text x="135.9" y="121.5">TX2</text>
<text x="137.1" y="125">D5</text>
<text x="147.7" y="123.2">TX2</text>
<text x="179" y="123.2">D26</text>
<text x="190.9" y="121.5">D26</text>
<text x="190.9" y="125">D25</text>
<text x="135.7" y="128.5">D18</text>
<text x="147.7" y="126.7">D5</text>
<text x="147.7" y="130.3">D18</text>
<text x="179" y="126.7">D25</text>
<text x="179" y="130.3">D33</text>
<text x="190.9" y="128.5">D33</text>
<text x="87.6" y="133.7" transform="rotate(-90 87.6 133.7)">1</text>
<text x="135.7" y="132.1">D19</text>
<text x="135.7" y="135.6">D21</text>
<text x="147.7" y="133.8">D19</text>
<text x="147.7" y="137.3">D21</text>
<text x="179" y="133.8">D32</text>
<text x="179" y="137.3">D35</text>
<text x="190.9" y="132.1">D32</text>
<text x="190.9" y="135.6">D35</text>
<text x="135.8" y="139.1">RX0</text>
<text x="135.9" y="142.6">TX0</text>
<text x="147.7" y="140.8">RX0</text>
<text x="179" y="140.8">D34</text>
<text x="190.9" y="139.1">D34</text>
<text x="190.9" y="142.6">VN</text>
<text x="135.7" y="146.2">D22</text>
<text x="135.7" y="149.7">D23</text>
<text x="147.7" y="144.4">TX0</text>
<text x="147.7" y="147.9">D22</text>
<text x="180.2" y="144.4">VN</text>
<text x="180.6" y="147.9">VP</text>
<text x="190.9" y="146.2">VP</text>
<text x="190.9" y="149.7">EN</text>
<text x="147.7" y="151.4">D23</text>
<text x="180.4" y="151.4">EN</text>
<text x="370.1" y="155">1</text>
<text x="296" y="177.9">2</text>
<text x="296" y="185">1</text>
<text x="363" y="200.8">1</text>
<text x="296" y="215">2</text>
<text x="167" y="221.8" transform="rotate(-90 167 221.8)">1</text>
<text x="174" y="221.8" transform="rotate(-90 174 221.8)">2</text>
<text x="296" y="222">1</text>
<text x="363" y="236.1">1</text>
</g>
</svg>
